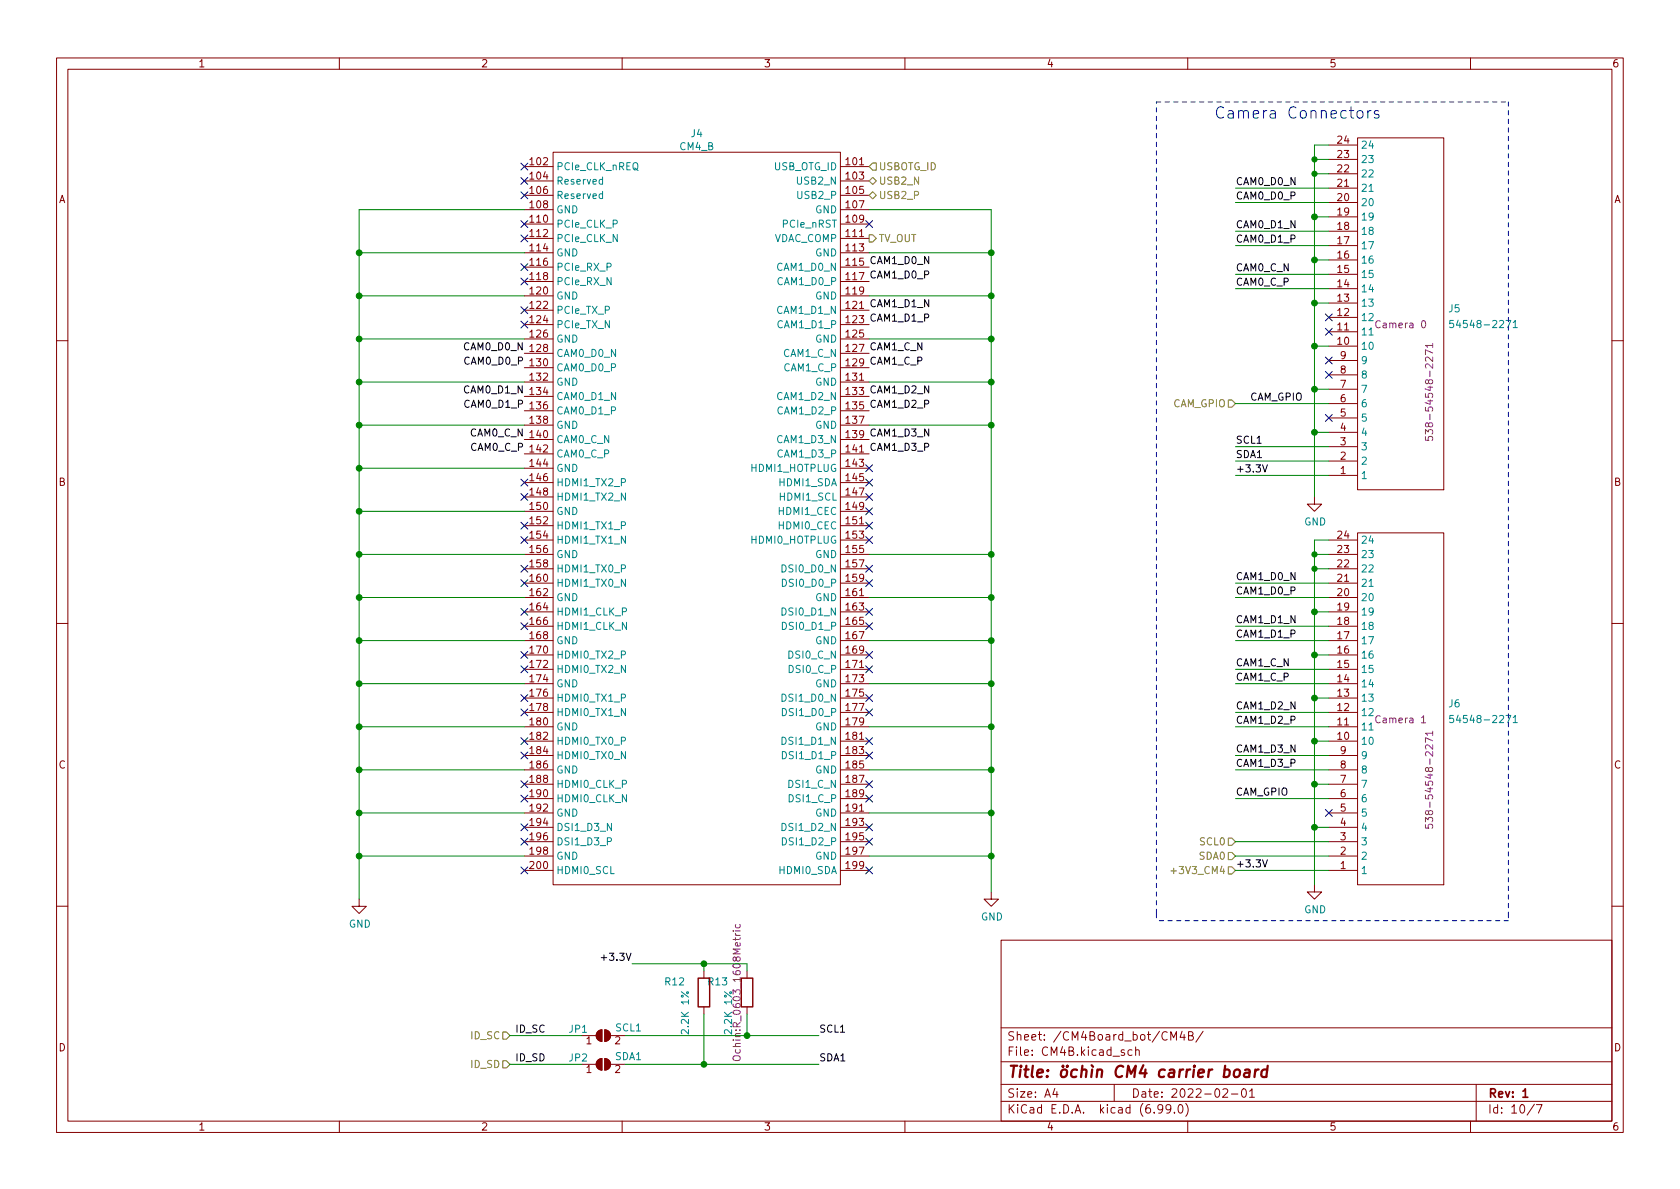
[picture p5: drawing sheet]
<svg xmlns="http://www.w3.org/2000/svg" width="297mm" height="210mm" viewBox="0 0 297 210" stroke-linecap="round" stroke-linejoin="round" font-family="sans-serif">
<g fill="none" stroke="#840000" stroke-width=".18">
<path d="M10 10.2h277v190.1h-277zM12 12.2h273v186.1h-273zM60 10.2v2M110 10.2v2M160 10.2v2M210 10.2v2M260 10.2v2M92.7 29.5h5.1M92.7 32h5.1M92.7 34.5h5.1M92.7 37.1h5.1M92.7 39.6h5.1"/>
<path d="M97.8 26.9h50.8v129.6h-50.8zM148.6 29.5h5.1M148.6 32h5.1M148.6 34.5h5.1M148.6 37.1h5.1M148.6 39.6h5.1M234.9 38.3h5.1M234.9 35.8h5.1M234.9 33.3h5.1M234.9 30.7h5.1M234.9 28.2h5.1M234.9 25.6h5.1"/>
<path d="M240 24.4h15.3v62.2h-15.3zM92.7 42.2h5.1M92.7 44.7h5.1M92.7 47.2h5.1M92.7 49.8h5.1M92.7 52.3h5.1M92.7 54.9h5.1M92.7 57.4h5.1M92.7 59.9h5.1M148.6 42.2h5.1M148.6 44.7h5.1M148.6 47.2h5.1"/>
<path d="M148.6 49.8h5.1M148.6 52.3h5.1M148.6 54.9h5.1M148.6 57.4h5.1M148.6 59.9h5.1M234.9 58.7h5.1M234.9 56.1h5.1M234.9 53.6h5.1M234.9 51h5.1M234.9 48.5h5.1M234.9 46h5.1M234.9 43.4h5.1"/>
<path d="M234.9 40.9h5.1M10 60.2h2M92.7 62.5h5.1M92.7 65h5.1M92.7 67.6h5.1M92.7 70.1h5.1M92.7 72.6h5.1M92.7 75.2h5.1M92.7 77.7h5.1M148.6 62.5h5.1M148.6 65h5.1M148.6 67.6h5.1"/>
<path d="M148.6 70.1h5.1M148.6 72.6h5.1M148.6 75.2h5.1M148.6 77.7h5.1M234.9 61.2h5.1M234.9 79h5.1M234.9 76.4h5.1M234.9 73.9h5.1M234.9 71.4h5.1M234.9 68.8h5.1M234.9 66.3h5.1M234.9 63.7h5.1"/>
<path d="M285 60.2h2M92.7 80.3h5.1M92.7 82.8h5.1M92.7 85.3h5.1M92.7 87.9h5.1M92.7 90.4h5.1M92.7 93h5.1M92.7 95.5h5.1M92.7 98h5.1M148.6 80.3h5.1M148.6 82.8h5.1M148.6 85.3h5.1"/>
<path d="M148.6 87.9h5.1M148.6 90.4h5.1M148.6 93h5.1M148.6 95.5h5.1M148.6 98h5.1M232.4 87.9v1.2h1.3l-1.3 1.3-1.3-1.3h1.3M234.9 84.1h5.1M234.9 81.5h5.1M234.9 95.5h5.1M234.9 98h5.1M240 94.2h15.3v62.3h-15.3zM10 110.2h2"/>
<path d="M92.7 100.6h5.1M92.7 103.1h5.1M92.7 105.7h5.1M92.7 108.2h5.1M92.7 110.7h5.1M92.7 113.3h5.1M92.7 115.8h5.1M92.7 118.4h5.1M148.6 100.6h5.1M148.6 103.1h5.1M148.6 105.7h5.1M148.6 108.2h5.1"/>
<path d="M148.6 110.7h5.1M148.6 113.3h5.1M148.6 115.8h5.1M148.6 118.4h5.1M234.9 100.6h5.1M234.9 103.1h5.1M234.9 105.7h5.1M234.9 108.2h5.1M234.9 110.7h5.1M234.9 113.3h5.1M234.9 115.8h5.1M234.9 118.4h5.1"/>
<path d="M285 110.2h2M92.7 120.9h5.1M92.7 123.4h5.1M92.7 126h5.1M92.7 128.5h5.1M92.7 131.1h5.1M92.7 133.6h5.1M92.7 136.1h5.1M92.7 138.7h5.1M148.6 120.9h5.1M148.6 123.4h5.1M148.6 126h5.1"/>
<path d="M148.6 128.5h5.1M148.6 131.1h5.1M148.6 133.6h5.1M148.6 136.1h5.1M148.6 138.7h5.1M234.9 120.9h5.1M234.9 123.4h5.1M234.9 126h5.1M234.9 128.5h5.1M234.9 131.1h5.1M234.9 133.6h5.1M234.9 136.1h5.1"/>
<path d="M234.9 138.7h5.1M63.5 159v1.3h1.3l-1.3 1.2-1.3-1.2h1.3M92.7 141.2h5.1M92.7 143.8h5.1M92.7 146.3h5.1M92.7 148.8h5.1M92.7 151.4h5.1M92.7 153.9h5.1M148.6 141.2h5.1M148.6 143.8h5.1M148.6 146.3h5.1M148.6 148.8h5.1"/>
<path d="M148.6 151.4h5.1M148.6 153.9h5.1M175.3 157.7v1.3h1.2l-1.2 1.3-1.3-1.3h1.3M232.4 156.5v1.2h1.3l-1.3 1.3-1.3-1.3h1.3M234.9 141.2h5.1M234.9 143.8h5.1M234.9 146.3h5.1M234.9 148.8h5.1M234.9 151.4h5.1M234.9 153.9h5.1M10 160.2h2M124.5 171.7v1.3"/>
<path d="M124.5 178v1.3M132.1 171.7v1.3M132.1 178v1.3M177 166.3h108v32h-108zM285 160.2h2M60 198.3v2M102.9 188.2h2.5M102.9 183.1h2.5M105.7 187.5l.7-.3v2a1.02 1.02 0 0 1-.9-.6 1.02 1.02 0 0 1 .2-1.1zM105.7 182.4l.7-.3v2a1.02 1.02 0 0 1-.9-.6 1.02 1.02 0 0 1 .2-1.1zM106.9 187.2a1.02 1.02 0 0 1 1 1 1.02 1.02 0 0 1-1 1zM106.9 182.1a1.02 1.02 0 0 1 1 1 1.02 1.02 0 0 1-1 1z"/>
<path d="M107.9 188.2h2.6M107.9 183.1h2.6M110 198.3v2M160 198.3v2M177 194.8h108M177 191.8h108M177 187.8h108M177 181.8h108M186.5 192.5l-.4 1h1M186.9 193v1M197 191.8v3M198.8 185.7l-.4-.1-.2 .2 .1 .3 .5 .1v.4h-.6"/>
<path d="M200.1 185.7l-.4-.1-.3 .3v.4l.2 .3h.5M200.8 185.8l.2-.2 .4 .1v.9M200.8 185.1v1.5M205.6 196l-.3 .3h-.3l-.3-.3 .2-.6 .4-.1 .2 .2a.99 .99 0 0 1-.4 1.3h-.2M207 196l-.3 .3h-.3l-.3-.3 .2-.6 .4-.1 .2 .2a.99 .99 0 0 1-.3 1.3h-.3M207 183.9v-1.5l.5 1.1 .5-1.1v1.5M207.6 196.7v.1M208.5 195.4l.1-.1a.81 .81 0 0 1 .6 .7 .81 .81 0 0 1-.3 .8h-.1a.81 .81 0 0 1-.6-.6 .81 .81 0 0 1 .3-.8zM209 182.4l-.4 1h1M209.4 182.9v1M209.6 195.1a1.72 1.72 0 0 1 0 2.3M210 198.3v2"/>
<path d="M210.1 183.1h.5l.3-.1v-.3l-.1-.2-.7-.1v1.5h.6l.3-.3a.39 .39 0 0 0-.4-.5M212.7 182.4l-1.3 1.9M216.2 192.7l.6-.2 .2 .2 .1 .3-1 1h1M217.7 193.5h1.2M219.7 192.6l.2-.1a.81 .81 0 0 1 .5 .7 .81 .81 0 0 1-.3 .8h-.1a.81 .81 0 0 1-.6-.6 .81 .81 0 0 1 .3-.8zM220.9 193l.5-.5v1.5M220.9 194h.9M260 198.3v2M261 191.8v6.5M271.3 195.3l-1.3 1.9M271.7 195.3h.9l-.6 1.5"/>
</g>
<path d="M269.3 193l.4-.5v1.5M269.3 194h.8" fill="none" stroke="#840000" stroke-width=".3"/>
<g fill="none" stroke="#840000" stroke-width=".4">
<path d="M178.7 188.5h1.2M179.3 188.5l-.3 2M180.4 189.1l-.1 1.4M180.5 188.5l-.1 .1 .1 .1 .1-.1-.1-.1v.2M181.1 189.1h.8M181.5 188.5l-.2 1.7v.2l.4 .1M182.6 188.5l-.2 1.7 .3 .3M183.4 189.8l1-.2-.1-.4-.5-.1-.3 .3-.1 1 .2 .1 .6-.1M185.2 190.3v.1l-.1 .1-.1-.1 .2-.1-.1 .2M185.3 189.2l.1 .1-.1 .1-.1-.1 .1-.1v.2M187.8 189.3a.52 .52 0 0 1 .5-.2 .52 .52 0 0 1 .4 .4l-.1 .6a.55 .55 0 0 1-.5 .4 .55 .55 0 0 1-.5-.4zM188 188.5v.1l-.1 .1-.1-.1 .2-.1-.1 .2"/>
<path d="M188.7 188.5l.1 .1-.1 .1-.1-.1 .1-.1v.2M190.4 189.2a.66 .66 0 0 0-1 .3v.6l.1 .3 .2 .1 .6-.1M191.3 189.3a.49 .49 0 0 1 .8 .1l-.1 1.1M191.4 188.5l-.3 2M193 188.4l.3 .3M193.1 189.1l-.2 1.4M194 189.3a.49 .49 0 0 1 .9 .1l-.1 1.1M194.1 189.1l-.2 1.4M198.6 188.7a.88 .88 0 0 0-1-.1 .88 .88 0 0 0-.4 1 .69 .69 0 0 0 .4 .8 .69 .69 0 0 0 .8-.1M199.2 190.5l.3-2 .5 1.4 .8-1.4-.2 2M202.2 188.4l-.7 1.4h1.2M202.5 189.1l-.1 1.4"/>
<path d="M206 189.2a.66 .66 0 0 0-1 .3l-.1 .6 .1 .3 .2 .1 .6-.1M206.8 189.2l.2-.1 .6 .1-.1 1.3M207.6 189.6l-.7 .1a.4 .4 0 0 0-.3 .3 .4 .4 0 0 0 .2 .5l.7-.1M208.6 189.1l-.1 1.4M209.2 189.1l-.4 .1-.2 .3M209.9 189.1l-.2 1.4M210.4 189.1l-.4 .1-.2 .3M211.1 189.1l-.2 1.4M211.2 188.5l-.1 .1 .1 .1 .1-.1-.1-.1v.2M211.9 189.8l1-.2-.1-.4-.5-.1-.4 .3v1l.2 .1 .6-.1M213.8 189.1l-.2 1.4M214.3 189.1l-.3 .1-.3 .3"/>
<path d="M216.5 189.2l.2-.1 .6 .1 .1 .3v.6a.66 .66 0 0 1-1 .3M216.6 188.5l-.2 2M218.3 189.3a.52 .52 0 0 1 .5-.2 .52 .52 0 0 1 .5 .4l-.1 .6a.55 .55 0 0 1-.5 .4 .55 .55 0 0 1-.6-.4zM220.1 189.2l.2-.1 .6 .1-.1 1.3M221 189.6l-.7 .1a.4 .4 0 0 0-.4 .3 .4 .4 0 0 0 .3 .5l.7-.1M222 189.1l-.2 1.4M222.5 189.1l-.4 .1-.2 .3M224 189.2a.66 .66 0 0 0-.9 .3l-.1 .6 .1 .3 .2 .1 .6-.1M224.1 188.5l-.2 2"/>
</g>
<g fill="none" stroke="#008484" stroke-width=".18">
<path d="M106.5 31.8l-.3-.1-.3 .3 .2 .5h.4M106.5 34.3h-.3l-.3 .2 .2 .6h.4M106.5 31.3v1.3M106.5 33.8v1.3M242.1 33.8h.7M242.1 59.2h.7M257 56.7h-.6l-.1 .6 .2-.2 .4 .1 .1 .2v.4l-.2 .1-.5-.1M267.6 57l.3-.3v1.2M267.6 57.9h.7M242.1 103.7h.7M242.1 129.1h.7M257 126.5h-.6l-.1 .6 .2-.1 .4 .1 .1 .1v.5l-.2 .1-.5-.1"/>
<path d="M267.6 126.9l.3-.4v1.3M267.6 127.8h.7"/>
</g>
<g fill="none" stroke="#840084" stroke-width=".18">
<path d="M251.5 56.8l.1-.1a.68 .68 0 0 1 .5 .6 .68 .68 0 0 1-.5 .7l-.1-.1-.2-.4zM252 77.2v.6l.6 .1-.1-.2 .1-.4 .2-.1h.4l.1 .2-.1 .5M252 76.8v-.8l.5 .4 .1-.4h.6l.1 .2-.1 .6M253.3 62.4l-1.3-.5v.8M253.3 61.1h-1.3l.4 .4M253.3 60.7v.8M251.3 127.8h.8M253.3 131l-1.3-.5v.8M253.3 129.7h-1.3l.4 .3M253.3 129.3v.7M252 145.8v.6l.6 .1-.1-.2 .1-.4 .2-.1h.4l.1 .2-.1 .5M252 145.3v-.8l.5 .5 .1-.4h.6l.1 .2-.1 .5"/>
<path d="M129.6 164.6h.1M130 164.6h.9M130.1 163.5l-.1 .3 .3 .3 .5-.1v-.5M129.8 186.8a.85 .85 0 0 1 1.1 .2 .43 .43 0 0 1-.4 .5h-.5a.43 .43 0 0 1-.4-.3 .43 .43 0 0 1 .2-.4z"/>
</g>
<path d="M123.4 173h2.1v5h-2.1zM131.1 173h2v5h-2z" fill="none" stroke="#840000" stroke-width=".25"/>
<g fill="#840000" stroke="#840000" stroke-width=".18">
<path d="M105.7 187.5l.7-.3v2a1.02 1.02 0 0 1-.9-.6 1.02 1.02 0 0 1 .2-1.1z"/>
<path d="M106.9 187.2a1.02 1.02 0 0 1 1 1 1.02 1.02 0 0 1-1 1z"/>
<path d="M105.7 182.4l.7-.3v2a1.02 1.02 0 0 1-.9-.6 1.02 1.02 0 0 1 .2-1.1z"/>
<path d="M106.9 182.1a1.02 1.02 0 0 1 1 1 1.02 1.02 0 0 1-1 1z"/>
</g>
<path d="M154.3 31.4l.6 .6-.6 .6-.6-.6zM154.3 33.9l.6 .6-.6 .7-.6-.7zM154.3 28.8h.6v1.3h-.6l-.6-.6zM153.7 41.5h.6l.6 .7-.6 .6h-.6zM217.2 70.7h.6l.6 .7-.6 .6h-.6zM207 154h1M217.2 153.3h.6l.6 .6-.6 .7h-.6zM217.2 148.2h.6l.6 .6-.6 .7h-.6zM217.2 150.7h.6l.6 .7-.6 .6h-.6zM88.9 187.6h.6l.7 .6-.7 .6h-.6zM88.9 182.5h.6l.7 .6-.7 .7h-.6z" fill="none" stroke="#848400" stroke-width=".18"/>
<path d="M223.2 82.2l.5 1.3 .4-1.3M223.2 152l.5 1.3 .4-1.3M106.3 169.3h1" fill="none" stroke="#000" stroke-width=".18"/>
<path d="M240 19.7a.54 .54 0 0 1 .6-.2 .54 .54 0 0 1 .4 .4v.6a.54 .54 0 0 1-.5 .4 .54 .54 0 0 1-.6-.4zM241.8 19.6v1.3M242.4 19.6a.51 .51 0 0 0-.6 .3M243.8 19.6h-.5l-.3 .2 .1 .3 .7 .2v.2v.3l-.2 .1-.6-.1" fill="none" stroke="#0000c2" stroke-width=".18"/>
<path d="M204.5 18h62.2M266.7 18v143.5M204.5 161.5v1.3M204.5 161.5v-143.5M266.7 162.8h-62.2M266.7 161.5v1.3" fill="none" stroke="#0000c2" stroke-width=".18" stroke-dasharray=".8 .8"/>
<g fill="none" stroke="#008400" stroke-width=".18">
<path d="M92.7 37.1h-29.2v121.9M153.7 37.1h21.6v120.6M218.4 35.8h16.5M218.4 33.3h16.5M232.4 30.7h2.5M232.4 28.2h2.5M232.4 38.3h2.5M234.9 25.6h-2.5v62.3M63.5 52.3h29.2M63.5 44.7h29.2M63.5 59.9h29.2M153.7 52.3h21.6"/>
<path d="M153.7 44.7h21.6M153.7 59.9h21.6M218.4 51h16.5M218.4 43.4h16.5M218.4 48.5h16.5M218.4 40.9h16.5M232.4 53.6h2.5M232.4 46h2.5M63.5 75.2h29.2M63.5 67.6h29.2M153.7 75.2h21.6M153.7 67.6h21.6"/>
<path d="M218.4 79h16.5M218.4 71.4h16.5M232.4 76.4h2.5M232.4 68.8h2.5M232.4 61.2h2.5M63.5 98h29.2M63.5 90.4h29.2M63.5 82.8h29.2M153.7 98h21.6M218.4 84.1h16.5M218.4 81.5h16.5M232.4 98h2.5"/>
<path d="M234.9 95.5h-2.5v61M63.5 113.3h29.2M63.5 105.7h29.2M153.7 113.3h21.6M153.7 105.7h21.6M218.4 113.3h16.5M218.4 105.7h16.5M218.4 110.7h16.5M218.4 118.4h16.5M218.4 103.1h16.5M232.4 108.2h2.5M232.4 115.8h2.5"/>
<path d="M232.4 100.6h2.5M63.5 120.9h29.2M63.5 136.1h29.2M63.5 128.5h29.2M153.7 120.9h21.6M153.7 136.1h21.6M153.7 128.5h21.6M218.4 120.9h16.5M218.4 136.1h16.5M218.4 128.5h16.5M218.4 133.6h16.5M218.4 126h16.5"/>
<path d="M232.4 131.1h2.5M232.4 123.4h2.5M232.4 138.7h2.5M63.5 151.4h29.2M63.5 143.8h29.2M153.7 151.4h21.6M153.7 143.8h21.6M218.4 151.4h16.5M218.4 148.8h16.5M218.4 141.2h16.5M218.4 153.9h16.5M232.4 146.3h2.5"/>
<path d="M111.8 170.4h20.3v1.3M124.5 170.4v1.3M124.5 179.3v8.9M132.1 179.3v3.8M90.2 183.1h12.7M90.2 188.2h12.7M110.5 183.1h34.3M110.5 188.2h34.3"/>
</g>
<g fill="none" stroke="#000084" stroke-width=".18">
<path d="M92.1 39l1.2 1.2M92.1 33.9l1.2 1.2M92.1 31.4l1.2 1.2M92.1 28.8l1.2 1.3M93.3 39l-1.2 1.2M93.3 33.9l-1.2 1.2M93.3 31.4l-1.2 1.2M93.3 28.8l-1.2 1.3M153.1 39l1.2 1.2M154.3 39l-1.2 1.2M92.1 41.5l1.2 1.3M92.1 56.8l1.2 1.2"/>
<path d="M92.1 54.2l1.2 1.3M92.1 49.2l1.2 1.2M92.1 46.6l1.2 1.2M93.3 41.5l-1.2 1.3M93.3 56.8l-1.2 1.2M93.3 54.2l-1.2 1.3M93.3 49.2l-1.2 1.2M93.3 46.6l-1.2 1.2M234.3 55.5l1.3 1.2M234.3 58.1l1.3 1.2M235.6 55.5l-1.3 1.2M235.6 58.1l-1.3 1.2"/>
<path d="M234.3 63.1l1.3 1.3M234.3 73.3l1.3 1.2M234.3 65.7l1.3 1.2M235.6 63.1l-1.3 1.3M235.6 73.3l-1.3 1.2M235.6 65.7l-1.3 1.2M92.1 100l1.2 1.2M92.1 94.9l1.2 1.2M92.1 92.3l1.2 1.3M92.1 87.3l1.2 1.2M92.1 84.7l1.2 1.2M93.3 100l-1.2 1.2"/>
<path d="M93.3 94.9l-1.2 1.2M93.3 92.3l-1.2 1.3M93.3 87.3l-1.2 1.2M93.3 84.7l-1.2 1.2M153.1 94.9l1.2 1.2M153.1 92.3l1.2 1.3M153.1 82.2l1.2 1.2M153.1 89.8l1.2 1.2M153.1 87.3l1.2 1.2M153.1 100l1.2 1.2M153.1 84.7l1.2 1.2M154.3 94.9l-1.2 1.2"/>
<path d="M154.3 92.3l-1.2 1.3M154.3 87.3l-1.2 1.2M154.3 82.2l-1.2 1.2M154.3 89.8l-1.2 1.2M154.3 100l-1.2 1.2M154.3 84.7l-1.2 1.2M92.1 107.6l1.2 1.2M92.1 102.5l1.2 1.2M92.1 110.1l1.2 1.2M92.1 115.2l1.2 1.2M92.1 117.7l1.2 1.3M93.3 107.6l-1.2 1.2"/>
<path d="M93.3 102.5l-1.2 1.2M93.3 110.1l-1.2 1.2M93.3 115.2l-1.2 1.2M93.3 117.7l-1.2 1.3M153.1 117.7l1.2 1.3M153.1 115.2l1.2 1.2M153.1 110.1l1.2 1.2M153.1 107.6l1.2 1.2M153.1 102.5l1.2 1.2M154.3 117.7l-1.2 1.3M154.3 115.2l-1.2 1.2M154.3 110.1l-1.2 1.2"/>
<path d="M154.3 107.6l-1.2 1.2M154.3 102.5l-1.2 1.2M92.1 125.4l1.2 1.2M92.1 130.4l1.2 1.3M92.1 133l1.2 1.2M92.1 138.1l1.2 1.2M92.1 122.8l1.2 1.2M93.3 125.4l-1.2 1.2M93.3 130.4l-1.2 1.3M93.3 133l-1.2 1.2M93.3 138.1l-1.2 1.2M93.3 122.8l-1.2 1.2"/>
<path d="M153.1 133l1.2 1.2M153.1 130.4l1.2 1.3M153.1 125.4l1.2 1.2M153.1 138.1l1.2 1.2M153.1 122.8l1.2 1.2M154.3 133l-1.2 1.2M154.3 130.4l-1.2 1.3M154.3 125.4l-1.2 1.2M154.3 138.1l-1.2 1.2M154.3 122.8l-1.2 1.2M92.1 140.6l1.2 1.2M92.1 153.3l1.2 1.2"/>
<path d="M92.1 148.2l1.2 1.2M92.1 145.7l1.2 1.2M93.3 140.6l-1.2 1.2M93.3 153.3l-1.2 1.2M93.3 148.2l-1.2 1.2M93.3 145.7l-1.2 1.2M153.1 153.3l1.2 1.2M153.1 148.2l1.2 1.2M153.1 145.7l1.2 1.2M153.1 140.6l1.2 1.2M154.3 153.3l-1.2 1.2M154.3 148.2l-1.2 1.2"/>
<path d="M154.3 145.7l-1.2 1.2M154.3 140.6l-1.2 1.2M234.3 143.1l1.3 1.3M235.6 143.1l-1.3 1.3"/>
</g>
<g fill="#008400" stroke="#008400" stroke-width=".18">
<circle cx="175.3" cy="120.9" r=".51"/>
<circle cx="175.3" cy="113.3" r=".51"/>
<circle cx="175.3" cy="98" r=".51"/>
<circle cx="175.3" cy="105.7" r=".51"/>
<circle cx="175.3" cy="128.5" r=".51"/>
<circle cx="175.3" cy="136.1" r=".51"/>
<circle cx="175.3" cy="151.4" r=".51"/>
<circle cx="175.3" cy="143.8" r=".51"/>
<circle cx="63.5" cy="67.6" r=".51"/>
<circle cx="63.5" cy="82.8" r=".51"/>
<circle cx="63.5" cy="75.2" r=".51"/>
<circle cx="63.5" cy="52.3" r=".51"/>
<circle cx="63.5" cy="59.9" r=".51"/>
<circle cx="63.5" cy="44.7" r=".51"/>
<circle cx="63.5" cy="90.4" r=".51"/>
<circle cx="63.5" cy="98" r=".51"/>
<circle cx="175.3" cy="59.9" r=".51"/>
<circle cx="175.3" cy="52.3" r=".51"/>
<circle cx="175.3" cy="67.6" r=".51"/>
<circle cx="175.3" cy="44.7" r=".51"/>
<circle cx="175.3" cy="75.2" r=".51"/>
<circle cx="124.5" cy="170.4" r=".51"/>
<circle cx="124.5" cy="188.2" r=".51"/>
<circle cx="63.5" cy="143.8" r=".51"/>
<circle cx="63.5" cy="151.4" r=".51"/>
<circle cx="132.1" cy="183.1" r=".51"/>
<circle cx="63.5" cy="113.3" r=".51"/>
<circle cx="63.5" cy="120.9" r=".51"/>
<circle cx="63.5" cy="105.7" r=".51"/>
<circle cx="63.5" cy="136.1" r=".51"/>
<circle cx="63.5" cy="128.5" r=".51"/>
<circle cx="232.4" cy="53.6" r=".51"/>
<circle cx="232.4" cy="61.2" r=".51"/>
<circle cx="232.4" cy="38.3" r=".51"/>
<circle cx="232.4" cy="46" r=".51"/>
<circle cx="232.4" cy="30.7" r=".46"/>
<circle cx="232.4" cy="28.2" r=".46"/>
<circle cx="232.4" cy="68.8" r=".51"/>
<circle cx="232.4" cy="131.1" r=".51"/>
<circle cx="232.4" cy="146.3" r=".51"/>
<circle cx="232.4" cy="115.8" r=".51"/>
<circle cx="232.4" cy="123.4" r=".51"/>
<circle cx="232.4" cy="138.7" r=".51"/>
<circle cx="232.4" cy="108.2" r=".51"/>
<circle cx="232.4" cy="98" r=".46"/>
<circle cx="232.4" cy="100.6" r=".46"/>
<circle cx="232.4" cy="76.4" r=".51"/>
</g>
<text font-size="2.8" fill="#0000c2" x="214.6" y="21">Camera Connectors</text>
<g font-size="2.1" fill="#840000">
<text x="178" y="184">Sheet: /CM4Board_bot/CM4B/</text>
<text x="178" y="186.7">File: CM4B.kicad_sch</text>
<text x="178" y="196.9">KiCad E.D.A. kicad (6.99.0)</text>
<text x="178" y="194.1">Size: A4</text>
<text x="200" y="194.1">Date: 2022-02-01</text>
<text x="263" y="194.1">Rev: 1</text>
<text x="263" y="196.9">Id: 10/7</text>
</g>
<g font-size="1.8" fill="#840000">
<text x="35" y="11.9">1</text>
<text x="85" y="11.9">2</text>
<text x="135" y="11.9">3</text>
<text x="185" y="11.9">4</text>
<text x="235" y="11.9">5</text>
<text x="285" y="11.9">6</text>
<text x="93.8" y="29.2">102</text>
<text x="149.7" y="29.2">101</text>
<text x="236.5" y="27.9">23</text>
<text x="236.5" y="25.4">24</text>
<text x="10.3" y="35.9">A</text>
<text x="93.8" y="31.7">104</text>
<text x="93.8" y="34.3">106</text>
<text x="149.7" y="31.7">103</text>
<text x="149.7" y="34.3">105</text>
<text x="236.5" y="35.6">20</text>
<text x="236.5" y="33">21</text>
<text x="236.5" y="30.5">22</text>
<text x="285.3" y="35.9">A</text>
<text x="93.8" y="36.8">108</text>
<text x="93.8" y="39.4">110</text>
<text x="93.8" y="41.9">112</text>
<text x="149.7" y="36.8">107</text>
<text x="149.7" y="39.4">109</text>
<text x="149.7" y="41.9">111</text>
<text x="236.5" y="40.6">18</text>
<text x="236.5" y="38.1">19</text>
<text x="93.8" y="44.4">114</text>
<text x="93.8" y="47">116</text>
<text x="149.7" y="44.4">113</text>
<text x="236.5" y="45.7">16</text>
<text x="236.5" y="43.2">17</text>
<text x="93.8" y="49.5">118</text>
<text x="93.8" y="52.1">120</text>
<text x="149.7" y="52.1">119</text>
<text x="236.5" y="53.3">13</text>
<text x="236.5" y="50.8">14</text>
<text x="236.5" y="48.3">15</text>
<text x="93.8" y="54.6">122</text>
<text x="93.8" y="57.1">124</text>
<text x="93.8" y="59.7">126</text>
<text x="149.7" y="59.7">125</text>
<text x="236.5" y="58.4">11</text>
<text x="236.5" y="55.9">12</text>
<text x="236.5" y="61">10</text>
<text x="237" y="63.5">9</text>
<text x="93.8" y="67.3">132</text>
<text x="149.7" y="67.3">131</text>
<text x="237" y="71.1">6</text>
<text x="237" y="68.6">7</text>
<text x="237" y="66">8</text>
<text x="93.8" y="74.9">138</text>
<text x="149.7" y="74.9">137</text>
<text x="237" y="76.2">4</text>
<text x="237" y="73.7">5</text>
<text x="93.8" y="82.5">144</text>
<text x="149.7" y="82.5">143</text>
<text x="237" y="83.8">1</text>
<text x="237" y="81.3">2</text>
<text x="237" y="78.7">3</text>
<text x="10.3" y="85.9">B</text>
<text x="93.8" y="85.1">146</text>
<text x="93.8" y="87.6">148</text>
<text x="149.7" y="85.1">145</text>
<text x="149.7" y="87.6">147</text>
<text x="285.3" y="85.9">B</text>
<text x="93.8" y="90.2">150</text>
<text x="93.8" y="92.7">152</text>
<text x="93.8" y="95.2">154</text>
<text x="149.7" y="90.2">149</text>
<text x="149.7" y="92.7">151</text>
<text x="149.7" y="95.2">153</text>
<text x="236.5" y="95.2">24</text>
<text x="93.8" y="97.8">156</text>
<text x="93.8" y="100.3">158</text>
<text x="149.7" y="97.8">155</text>
<text x="149.7" y="100.3">157</text>
<text x="236.5" y="100.3">22</text>
<text x="236.5" y="97.8">23</text>
<text x="93.8" y="102.9">160</text>
<text x="93.8" y="105.4">162</text>
<text x="93.8" y="107.9">164</text>
<text x="149.7" y="102.9">159</text>
<text x="149.7" y="105.4">161</text>
<text x="149.7" y="107.9">163</text>
<text x="236.5" y="107.9">19</text>
<text x="236.5" y="105.4">20</text>
<text x="236.5" y="102.9">21</text>
<text x="93.8" y="110.5">166</text>
<text x="93.8" y="113">168</text>
<text x="149.7" y="110.5">165</text>
<text x="149.7" y="113">167</text>
<text x="236.5" y="113">17</text>
<text x="236.5" y="110.5">18</text>
<text x="93.8" y="115.6">170</text>
<text x="93.8" y="118.1">172</text>
<text x="149.7" y="115.6">169</text>
<text x="149.7" y="118.1">171</text>
<text x="236.5" y="118.1">15</text>
<text x="236.5" y="115.6">16</text>
<text x="93.8" y="120.6">174</text>
<text x="93.8" y="123.2">176</text>
<text x="93.8" y="125.7">178</text>
<text x="149.7" y="120.6">173</text>
<text x="149.7" y="123.2">175</text>
<text x="149.7" y="125.7">177</text>
<text x="236.5" y="125.7">12</text>
<text x="236.5" y="123.2">13</text>
<text x="236.5" y="120.6">14</text>
<text x="93.8" y="128.3">180</text>
<text x="93.8" y="130.8">182</text>
<text x="149.7" y="128.3">179</text>
<text x="149.7" y="130.8">181</text>
<text x="236.5" y="130.8">10</text>
<text x="236.5" y="128.3">11</text>
<text x="10.3" y="135.9">C</text>
<text x="93.8" y="133.3">184</text>
<text x="93.8" y="135.9">186</text>
<text x="149.7" y="133.3">183</text>
<text x="149.7" y="135.9">185</text>
<text x="237" y="135.9">8</text>
<text x="237" y="133.3">9</text>
<text x="285.3" y="135.9">C</text>
<text x="93.8" y="138.4">188</text>
<text x="93.8" y="141">190</text>
<text x="93.8" y="143.5">192</text>
<text x="149.7" y="138.4">187</text>
<text x="149.7" y="141">189</text>
<text x="149.7" y="143.5">191</text>
<text x="237" y="143.5">5</text>
<text x="237" y="141">6</text>
<text x="237" y="138.4">7</text>
<text x="93.8" y="146">194</text>
<text x="93.8" y="148.6">196</text>
<text x="149.7" y="146">193</text>
<text x="149.7" y="148.6">195</text>
<text x="237" y="148.6">3</text>
<text x="237" y="146">4</text>
<text x="93.8" y="151.1">198</text>
<text x="93.8" y="153.7">200</text>
<text x="149.7" y="151.1">197</text>
<text x="149.7" y="153.7">199</text>
<text x="237" y="153.7">1</text>
<text x="237" y="151.1">2</text>
<text x="10.3" y="185.9">D</text>
<text x="103.6" y="184.7">1</text>
<text x="108.7" y="184.7">2</text>
<text x="285.3" y="185.9">D</text>
<text x="103.6" y="189.7">1</text>
<text x="108.7" y="189.7">2</text>
<text x="35" y="199.9">1</text>
<text x="85" y="199.9">2</text>
<text x="135" y="199.9">3</text>
<text x="185" y="199.9">4</text>
<text x="235" y="199.9">5</text>
<text x="285" y="199.9">6</text>
</g>
<g font-size="1.8" fill="#008484">
<text x="120.2" y="26.5">CM4_B</text>
<text x="122.2" y="24.2">J4</text>
<text x="240.5" y="28.8">23</text>
<text x="240.5" y="26.3">24</text>
<text x="98.3" y="30.1">PCIe_CLK_nREQ</text>
<text x="98.3" y="32.6">Reserved</text>
<text x="98.3" y="35.2">Reserved</text>
<text x="136.8" y="30.1">USB_OTG_ID</text>
<text x="141.1" y="32.6">USB2_N</text>
<text x="141.2" y="35.2">USB2_P</text>
<text x="240.5" y="33.9">21</text>
<text x="240.5" y="31.4">22</text>
<text x="98.3" y="37.7">GND</text>
<text x="98.3" y="40.3">PCIe_CLK_P</text>
<text x="138.5" y="40.3">PCIe_nRST</text>
<text x="144.2" y="37.7">GND</text>
<text x="240.5" y="41.5">18</text>
<text x="240.5" y="39">19</text>
<text x="240.5" y="36.4">20</text>
<text x="98.3" y="42.8">PCIe_CLK_N</text>
<text x="98.3" y="45.3">GND</text>
<text x="98.3" y="47.9">PCIe_RX_P</text>
<text x="136.8" y="42.8">VDAC_COMP</text>
<text x="137.6" y="47.9">CAM1_D0_N</text>
<text x="144.2" y="45.3">GND</text>
<text x="240.5" y="46.6">16</text>
<text x="240.5" y="44.1">17</text>
<text x="98.3" y="50.4">PCIe_RX_N</text>
<text x="98.3" y="53">GND</text>
<text x="137.7" y="50.4">CAM1_D0_P</text>
<text x="144.2" y="53">GND</text>
<text x="240.5" y="51.7">14</text>
<text x="240.5" y="49.1">15</text>
<text x="98.3" y="55.5">PCIe_TX_P</text>
<text x="98.3" y="58">PCIe_TX_N</text>
<text x="137.6" y="55.5">CAM1_D1_N</text>
<text x="137.7" y="58">CAM1_D1_P</text>
<text x="240.5" y="59.3">11</text>
<text x="240.5" y="56.8">12</text>
<text x="240.5" y="54.2">13</text>
<text x="256.2" y="55.2">J5</text>
<text x="257.6" y="58">54548-2271</text>
<text x="98.3" y="60.6">GND</text>
<text x="98.3" y="63.1">CAM0_D0_N</text>
<text x="98.3" y="65.7">CAM0_D0_P</text>
<text x="138.5" y="63.1">CAM1_C_N</text>
<text x="138.6" y="65.7">CAM1_C_P</text>
<text x="144.2" y="60.6">GND</text>
<text x="240.5" y="61.8">10</text>
<text x="240.5" y="64.4">9</text>
<text x="98.3" y="68.2">GND</text>
<text x="98.3" y="70.7">CAM0_D1_N</text>
<text x="137.6" y="70.7">CAM1_D2_N</text>
<text x="144.2" y="68.2">GND</text>
<text x="240.5" y="69.5">7</text>
<text x="240.5" y="66.9">8</text>
<text x="98.3" y="73.3">CAM0_D1_P</text>
<text x="98.3" y="75.8">GND</text>
<text x="137.7" y="73.3">CAM1_D2_P</text>
<text x="144.2" y="75.8">GND</text>
<text x="240.5" y="77.1">4</text>
<text x="240.5" y="74.5">5</text>
<text x="240.5" y="72">6</text>
<text x="98.3" y="78.4">CAM0_C_N</text>
<text x="98.3" y="80.9">CAM0_C_P</text>
<text x="98.3" y="83.4">GND</text>
<text x="132.9" y="83.4">HDMI1_HOTPLUG</text>
<text x="137.6" y="78.4">CAM1_D3_N</text>
<text x="137.7" y="80.9">CAM1_D3_P</text>
<text x="240.5" y="82.2">2</text>
<text x="240.5" y="79.6">3</text>
<text x="98.3" y="86">HDMI1_TX2_P</text>
<text x="98.3" y="88.5">HDMI1_TX2_N</text>
<text x="137.9" y="86">HDMI1_SDA</text>
<text x="138.1" y="88.5">HDMI1_SCL</text>
<text x="240.5" y="84.7">1</text>
<text x="98.3" y="91.1">GND</text>
<text x="98.3" y="93.6">HDMI1_TX1_P</text>
<text x="137.9" y="91.1">HDMI1_CEC</text>
<text x="137.9" y="93.6">HDMI0_CEC</text>
<text x="230.6" y="92.9">GND</text>
<text x="98.3" y="96.1">HDMI1_TX1_N</text>
<text x="98.3" y="98.7">GND</text>
<text x="98.3" y="101.2">HDMI1_TX0_P</text>
<text x="132.9" y="96.1">HDMI0_HOTPLUG</text>
<text x="138.6" y="101.2">DSI0_D0_N</text>
<text x="144.2" y="98.7">GND</text>
<text x="240.5" y="101.2">22</text>
<text x="240.5" y="98.7">23</text>
<text x="240.5" y="96.1">24</text>
<text x="98.3" y="103.8">HDMI1_TX0_N</text>
<text x="98.3" y="106.3">GND</text>
<text x="138.7" y="103.8">DSI0_D0_P</text>
<text x="144.2" y="106.3">GND</text>
<text x="240.5" y="106.3">20</text>
<text x="240.5" y="103.8">21</text>
<text x="98.3" y="108.8">HDMI1_CLK_P</text>
<text x="98.3" y="111.4">HDMI1_CLK_N</text>
<text x="98.3" y="113.9">GND</text>
<text x="138.6" y="108.8">DSI0_D1_N</text>
<text x="138.7" y="111.4">DSI0_D1_P</text>
<text x="144.2" y="113.9">GND</text>
<text x="240.5" y="113.9">17</text>
<text x="240.5" y="111.4">18</text>
<text x="240.5" y="108.8">19</text>
<text x="98.3" y="116.5">HDMI0_TX2_P</text>
<text x="98.3" y="119">HDMI0_TX2_N</text>
<text x="139.6" y="116.5">DSI0_C_N</text>
<text x="139.7" y="119">DSI0_C_P</text>
<text x="240.5" y="119">15</text>
<text x="240.5" y="116.5">16</text>
<text x="98.3" y="121.5">GND</text>
<text x="98.3" y="124.1">HDMI0_TX1_P</text>
<text x="138.6" y="124.1">DSI1_D0_N</text>
<text x="144.2" y="121.5">GND</text>
<text x="240.5" y="124.1">13</text>
<text x="240.5" y="121.5">14</text>
<text x="256.2" y="125.1">J6</text>
<text x="98.3" y="126.6">HDMI0_TX1_N</text>
<text x="98.3" y="129.2">GND</text>
<text x="98.3" y="131.7">HDMI0_TX0_P</text>
<text x="138.6" y="131.7">DSI1_D1_N</text>
<text x="138.7" y="126.6">DSI1_D0_P</text>
<text x="144.2" y="129.2">GND</text>
<text x="240.5" y="131.7">10</text>
<text x="240.5" y="129.2">11</text>
<text x="240.5" y="126.6">12</text>
<text x="257.6" y="127.8">54548-2271</text>
<text x="98.3" y="134.2">HDMI0_TX0_N</text>
<text x="98.3" y="136.8">GND</text>
<text x="138.7" y="134.2">DSI1_D1_P</text>
<text x="144.2" y="136.8">GND</text>
<text x="240.5" y="136.8">8</text>
<text x="240.5" y="134.2">9</text>
<text x="98.3" y="139.3">HDMI0_CLK_P</text>
<text x="98.3" y="141.9">HDMI0_CLK_N</text>
<text x="139.6" y="139.3">DSI1_C_N</text>
<text x="139.7" y="141.9">DSI1_C_P</text>
<text x="240.5" y="141.9">6</text>
<text x="240.5" y="139.3">7</text>
<text x="98.3" y="144.4">GND</text>
<text x="98.3" y="146.9">DSI1_D3_N</text>
<text x="98.3" y="149.5">DSI1_D3_P</text>
<text x="138.6" y="146.9">DSI1_D2_N</text>
<text x="138.7" y="149.5">DSI1_D2_P</text>
<text x="144.2" y="144.4">GND</text>
<text x="240.5" y="149.5">3</text>
<text x="240.5" y="146.9">4</text>
<text x="240.5" y="144.4">5</text>
<text x="98.3" y="152">GND</text>
<text x="98.3" y="154.6">HDMI0_SCL</text>
<text x="137.9" y="154.6">HDMI0_SDA</text>
<text x="144.2" y="152">GND</text>
<text x="240.5" y="154.6">1</text>
<text x="240.5" y="152">2</text>
<text x="230.6" y="161.5">GND</text>
<text x="61.7" y="164">GND</text>
<text x="173.4" y="162.8">GND</text>
<text x="117.7" y="174.2">R12</text>
<text x="125.3" y="174.2">R13</text>
<text x="100.7" y="182.6">JP1</text>
<text x="108.9" y="182.4">SCL1</text>
<text x="121.8" y="182.5" transform="rotate(-90 121.8 182.5)">2.2K 1%</text>
<text x="129.4" y="182.5" transform="rotate(-90 129.4 182.5)">2.2K 1%</text>
<text x="100.7" y="187.7">JP2</text>
<text x="108.8" y="187.5">SDA1</text>
</g>
<g font-size="1.8" fill="#848400">
<text x="155.3" y="32.6">USB2_N</text>
<text x="155.3" y="35.2">USB2_P</text>
<text x="155.3" y="30.1">USBOTG_ID</text>
<text x="155.3" y="42.8">TV_OUT</text>
<text x="207.4" y="72">CAM_GPIO</text>
<text x="212.3" y="149.5">SCL0</text>
<text x="207.9" y="154.6">+3V3_CM4</text>
<text x="212.1" y="152">SDA0</text>
<text x="83.3" y="183.8">ID_SC</text>
<text x="83.3" y="188.8">ID_SD</text>
</g>
<g font-size="1.8">
<text x="218.4" y="35.3">CAM0_D0_P</text>
<text x="218.4" y="32.7">CAM0_D0_N</text>
<text x="218.4" y="40.3">CAM0_D1_N</text>
<text x="149.7" y="47">115 CAM1_D0_N</text>
<text x="218.4" y="48">CAM0_C_N</text>
<text x="218.4" y="42.9">CAM0_D1_P</text>
<text x="149.7" y="49.5">117 CAM1_D0_P</text>
<text x="218.4" y="50.5">CAM0_C_P</text>
<text x="149.7" y="54.6">121 CAM1_D1_N</text>
<text x="149.7" y="57.1">123 CAM1_D1_P</text>
<text x="82.2" y="61.9">CAM0_D0_N 128</text>
<text x="82.3" y="64.5">CAM0_D0_P 130</text>
<text x="149.7" y="62.2">127 CAM1_C_N</text>
<text x="149.7" y="64.8">129 CAM1_C_P</text>
<text x="82.2" y="69.6">CAM0_D1_N 134</text>
<text x="149.7" y="69.8">133 CAM1_D2_N</text>
<text x="221" y="70.8">CAM_GPIO</text>
<text x="82.3" y="72.1">CAM0_D1_P 136</text>
<text x="83.2" y="77.2">CAM0_C_N 140</text>
<text x="149.7" y="72.4">135 CAM1_D2_P</text>
<text x="149.7" y="77.5">139 CAM1_D3_N</text>
<text x="83.3" y="79.7">CAM0_C_P 142</text>
<text x="149.7" y="80">141 CAM1_D3_P</text>
<text x="218.4" y="83.5">+3.3V</text>
<text x="218.4" y="78.4">SCL1</text>
<text x="218.4" y="81">SDA1</text>
<text x="218.4" y="105.1">CAM1_D0_P</text>
<text x="218.4" y="102.6">CAM1_D0_N</text>
<text x="218.4" y="112.7">CAM1_D1_P</text>
<text x="218.4" y="110.2">CAM1_D1_N</text>
<text x="218.4" y="117.8">CAM1_C_N</text>
<text x="218.4" y="125.4">CAM1_D2_N</text>
<text x="218.4" y="120.4">CAM1_C_P</text>
<text x="218.4" y="128">CAM1_D2_P</text>
<text x="218.4" y="135.6">CAM1_D3_P</text>
<text x="218.4" y="133.1">CAM1_D3_N</text>
<text x="218.4" y="140.7">CAM_GPIO</text>
<text x="218.4" y="153.4">+3.3V</text>
<text x="107.1" y="169.9">+3.3V</text>
<text x="91.3" y="182.6">ID_SC</text>
<text x="144.8" y="182.6">SCL1</text>
<text x="91.3" y="187.7">ID_SD</text>
<text x="144.8" y="187.7">SDA1</text>
</g>
<g font-size="1.8" fill="#840084">
<text x="243.7" y="58">Camera 0</text>
<text x="253.4" y="75.6" transform="rotate(-90 253.4 75.6)">538-54548-2271</text>
<text x="243.7" y="127.9">Camera 1</text>
<text x="253.4" y="144.1" transform="rotate(-90 253.4 144.1)">538-54548-2271</text>
<text x="130.9" y="186.5" transform="rotate(-90 130.9 186.5)">Ochin:R_0603_1608Metric</text>
</g>
</svg>
